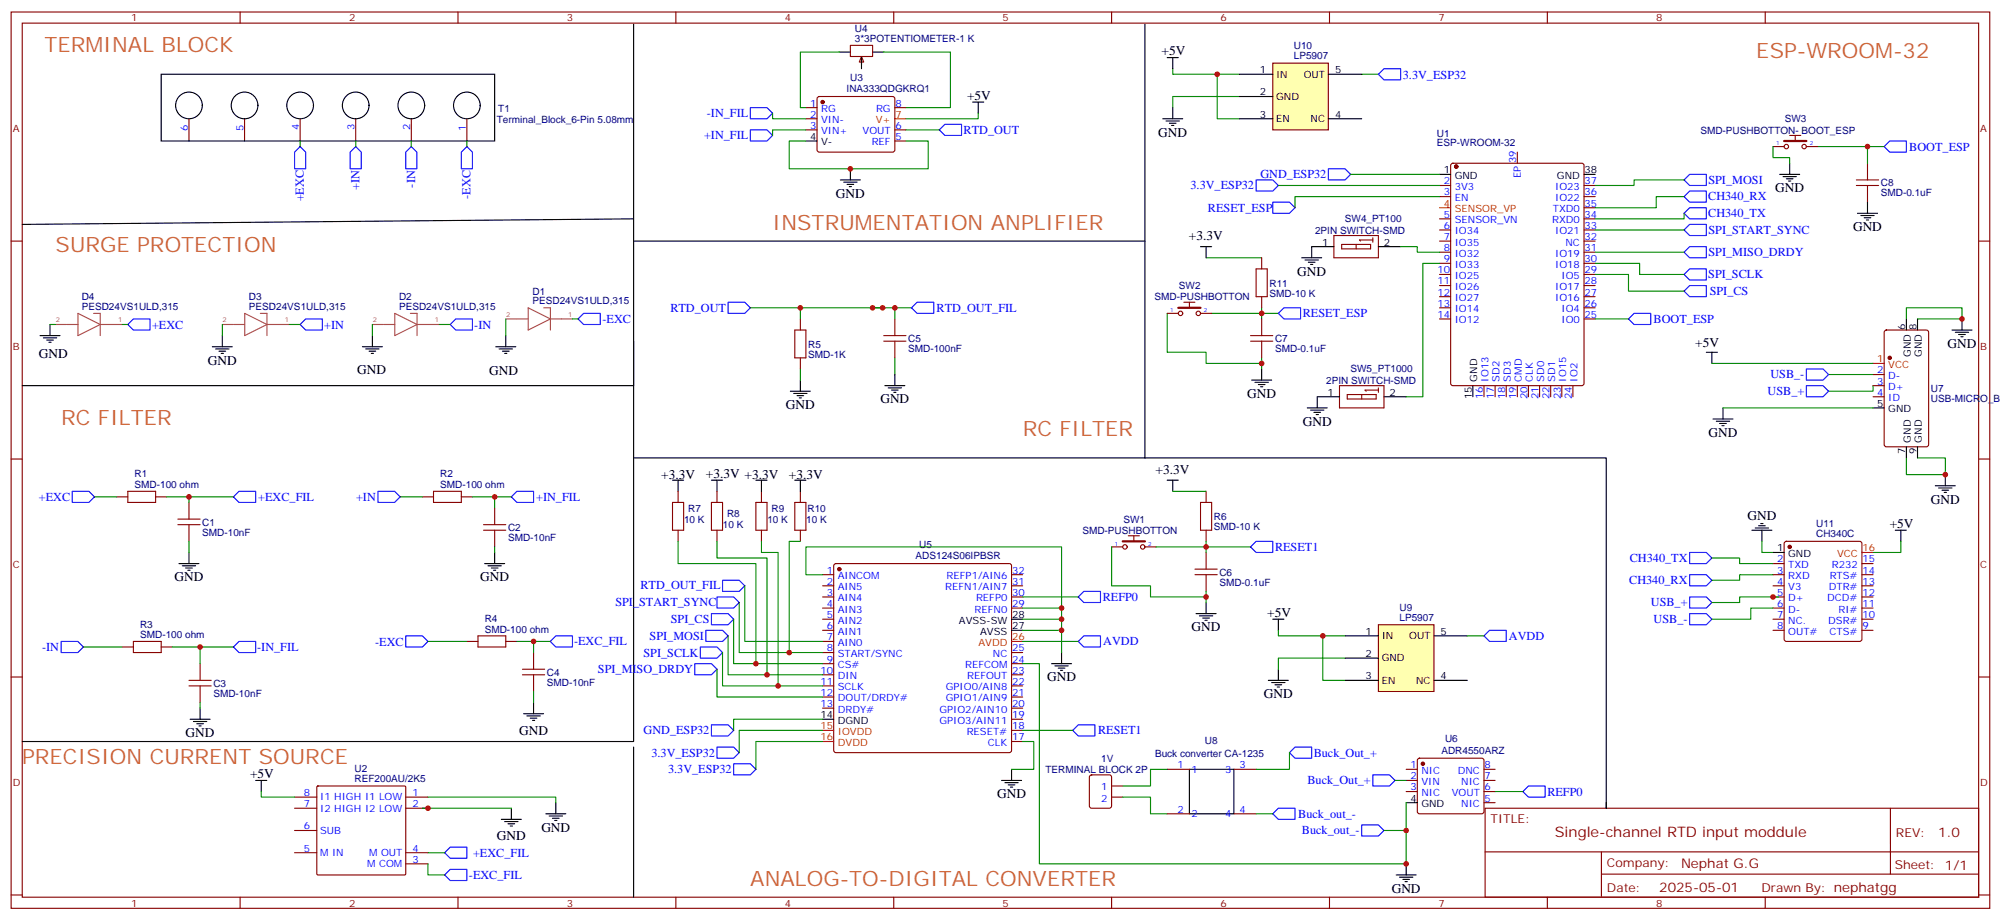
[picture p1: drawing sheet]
<svg xmlns="http://www.w3.org/2000/svg" width="639mm" height="292mm" viewBox="0 0 639 292" stroke-linecap="round" stroke-linejoin="round" font-family="sans-serif">
<g fill="none" stroke="#870000" stroke-width=".35">
<path d="M3.5 3.8h628v284.3h-628zM7.1 7.3h620.8v277.3h-620.8zM76.2 3.8v3.5M145.3 3.8v3.5M214.5 3.8v3.5M283.6 3.8v3.5M352.8 3.8v3.5M421.9 3.8v3.5M491.1 3.8v3.5M560.2 3.8v3.5M60 37.7v7M77.6 37.7v7"/>
<path d="M95.2 37.7v7M112.9 37.7v7M130.5 37.7v7M148.2 37.7v7M255.8 34.1h3.5M255.8 37.7h3.5M259.5 30.8l.5-.2h23.3l.5 .2 .2 .5-.1 16.5-.6 .5-23.6-.1-.4-.6v-16.3zM284 34.1h3.5M255.8 41.2h3.5M284 41.2h3.5M284 44.7h3.5M456.8 58.8h3.6"/>
<path d="M460.6 52l.5-.2h40.9l.7 .4v69.4l-.5 .7h-41.1l-.7-.4v-69.4zM481.5 48.3v3.5M502.7 58.8h3.5M3.5 76.5h3.6M456.8 76.5h3.6M456.8 62.4h3.6M456.8 69.4h3.6M456.8 73h3.6M502.7 76.5h3.5M502.7 62.4h3.5M502.7 69.4h3.5M502.7 73h3.5"/>
<path d="M502.7 65.9h3.5M627.9 76.5h3.6M456.8 80h3.6M456.8 83.5h3.6M456.8 87.1h3.6M456.8 90.6h3.6M456.8 94.1h3.6M456.8 97.6h3.6M502.7 80h3.5M502.7 83.5h3.5M502.7 87.1h3.5M502.7 90.6h3.5"/>
<path d="M502.7 94.1h3.5M502.7 97.6h3.5M456.8 101.2h3.6M502.7 101.2h3.5M471 122.3v3.6M474.5 122.3v3.6M478 122.3v3.6M481.5 122.3v3.6M485.1 122.3v3.6M488.6 122.3v3.6M492.1 122.3v3.6M495.7 122.3v3.6"/>
<path d="M499.2 122.3v3.6M3.5 145.6h3.6M37 157.6h3.6M40.6 155.9h8.8v3.5h-8.8zM49.4 157.6h3.5M60 159.4v5.3M134.1 157.6h3.5M137.6 155.9h8.8v3.5h-8.8zM146.4 157.6h3.5M627.9 145.6h3.6M56.4 166.4h7.1M56.4 164.7h7.1"/>
<path d="M60 166.4v5.3M153.5 166.4h7M153.5 168.2h7M157 161.1v5.3M157 168.2v5.3M3.5 214.8h3.6M38.8 205.2h3.5M42.3 203.5h8.9v3.5h-8.9zM51.2 205.2h3.5M60 215.8h7M60 217.6h7M63.5 210.5v5.3"/>
<path d="M63.5 217.6v5.3M148.2 203.5h3.5M151.7 201.7h8.8v3.5h-8.8zM160.5 203.5h3.5M165.8 214.1h7.1M165.8 212.3h7.1M169.3 207v5.3M169.3 214.1v5.3M627.9 214.8h3.6M93.5 252.9h7M93.5 256.4h7M100.6 249.5l.3-.2 27.7 .1 .2 .3-.1 27.7-.3 .2-27.7-.1-.2-.3z"/>
<path d="M128.8 252.9h7M128.8 256.4h7M471.3 256.4h156.6v28.2h-156.6zM599.9 256.4v20.9M93.5 270.5h7M93.5 263.5h7M128.8 274h7M128.8 270.5h7M471.3 270.2h156.5M508.2 277.3h119.6M508.2 270.2v14.2M3.5 283.9h3.6"/>
<path d="M76.2 284.6v3.5M145.3 284.6v3.5M214.5 284.6v3.5M283.6 284.6v3.5M352.8 284.6v3.5M421.9 284.6v3.5M491.1 284.6v3.5M560.2 284.6v3.5M627.9 283.9h3.6"/>
</g>
<g fill="#870000" stroke="#870000" stroke-width=".35">
<circle cx="462.1" cy="52.8" r=".53"/>
<circle cx="261.1" cy="32.4" r=".53"/>
</g>
<g fill="none" stroke="#000" stroke-width=".35">
<path d="M201.1 7.7v114.6h-194M363.4 7.7v137.6M51.2 23.6h105.8v21.1h-105.8zM308.7 32.4h3.5M310.4 32.4v3.5M255.8 44.7h3.5M266.7 57.1h6.3M267.8 57.8h4.2M268.8 58.5h2.1M269.5 59.2h.7M269.9 53.6v3.5M456.8 55.3h3.6"/>
<path d="M502.7 55.3h3.5M201.1 69.4l-194 1.8M12.7 106.5h6.3M13.8 107.2h4.2M14.8 107.9h2.1M15.5 108.6h.7M15.9 102.9v3.6M67.4 110h6.3M68.4 110.7h4.3M69.5 111.4h2.1M70.2 112.1h.7M70.6 106.5v3.5"/>
<path d="M115 110h6.4M116.1 110.7h4.2M117.1 111.4h2.1M117.8 112.1h.7M118.2 106.5v3.5M157.3 110h6.4M158.4 110.7h4.2M159.5 111.4h2.1M160.2 112.1h.7M160.5 106.5v3.5M201.1 108.2v127h-194M467.4 122.3v3.6"/>
<path d="M56.8 178.8h6.3M57.9 179.5h4.2M60 175.3v3.5M153.8 178.8h6.4M154.9 179.5h4.2M157 175.3v3.5M58.9 180.2h2.1M59.6 180.9h.7M155.9 180.2h2.1M156.6 180.9h.7M60.3 228.2h6.4M61.4 228.9h4.2"/>
<path d="M62.4 229.6h2.2M63.1 230.3h.8M63.5 224.6v3.6M166.2 226.4h6.3M167.2 227.1h4.2M168.3 227.8h2.1M169 228.5h.7M169.3 222.9v3.5M201.1 237v47.6M81.1 247.6h3.6M82.9 247.6v3.5M159.1 259.9h6.4"/>
<path d="M162.3 256.4v3.5M173.2 258.2h6.4M174.3 258.9h4.2M175.3 259.6h2.1M176.4 254.6v3.6M160.2 260.6h4.2M161.2 261.3h2.1M161.9 262h.7M176 260.3h.7"/>
<circle cx="60" cy="33.4" r="4.2"/>
<circle cx="77.6" cy="33.4" r="4.2"/>
<circle cx="95.2" cy="33.4" r="4.2"/>
<circle cx="112.9" cy="33.4" r="4.2"/>
<circle cx="130.5" cy="33.4" r="4.2"/>
<circle cx="148.2" cy="33.4" r="4.2"/>
</g>
<path d="M284 37.7h3.5M456.8 65.9h3.6" fill="none" stroke="#f00" stroke-width=".35"/>
<g fill="none" stroke="#a64a4a" stroke-width=".35">
<path d="M24.8 99.4l7 3.5-7 3.6zM29.7 99.4h2.1v7.1M77.7 99.4l7 3.5-7 3.6zM82.6 99.4h2.1v7.1M125.3 99.4l7 3.5-7 3.6zM130.2 99.4h2.1v7.1M167.6 97.6l7.1 3.6-7.1 3.5zM172.6 97.6h2.1v7.1M17.6 102.9h3.5M21.2 102.9h3.6M31.8 102.9h7M70.6 102.9h3.4"/>
<path d="M74.1 102.9h3.6M84.7 102.9h7M118.2 102.9h3.5M121.8 102.9h3.5M132.3 102.9h7M160.5 101.2h3.5M164.1 101.2h3.5M174.7 101.2h7"/>
</g>
<g fill="none" stroke="#00f" stroke-width=".35">
<path d="M238.1 34.1h5.3l1.8 1.8-1.8 1.8h-5.3zM95.2 46.5l1.8 1.8v5.3h-3.5v-5.3zM111.1 48.3l1.8-1.8 1.8 1.8v5.3h-3.6zM130.5 46.5l1.8 1.8v5.3h-3.5v-5.3zM148.2 46.5l1.7 1.8v5.3h-3.5v-5.3zM238.1 41.2h5.3l1.8 1.8-1.8 1.7h-5.3zM298.1 41.2l1.8-1.8h5.3v3.6h-5.3zM40.6 102.9l1.7-1.7h5.3v3.5h-5.3zM95.2 102.9l1.8-1.7h5.3v3.5h-5.3zM142.9 102.9l1.7-1.7h5.3v3.5h-5.3zM183.4 101.2l1.8-1.8h5.3v3.5h-5.3zM22.9 155.9h5.3l1.8 1.7-1.8 1.8h-5.3z"/>
<path d="M74.1 157.6l1.7-1.7h5.3v3.5h-5.3zM119.9 155.9h5.3l1.8 1.7-1.8 1.8h-5.3zM162.3 157.6l1.7-1.7h5.3v3.5h-5.3zM19.4 203.5h5.3l1.8 1.7-1.8 1.8h-5.3zM74.1 205.2l1.7-1.7h5.3v3.5h-5.3zM128.8 201.7h5.3l1.7 1.8-1.7 1.7h-5.3zM174.6 203.5l1.8-1.8h5.3v3.5h-5.3zM141.1 270.5l1.8-1.8h5.3v3.6h-5.3zM141.1 277.6l1.8-1.8h5.3v3.5h-5.3z"/>
</g>
<g fill="none" stroke="#008700" stroke-width=".35">
<path d="M245.2 35.9v1.8h10.6M310.4 35.9v1.8h-22.9M95.2 44.7v1.8M112.9 44.7v1.8M130.5 44.7v1.8M148.2 44.7v1.8M255.8 41.2h-10.6v1.8M255.8 44.7h-5.3v8.9h44.1v-8.9h-7.1M287.5 41.2h10.6M15.9 102.9h1.7M38.8 102.9h1.8M70.6 102.9v3.6"/>
<path d="M91.7 102.9h3.5M118.2 102.9v3.6M139.3 102.9h3.6M160.5 101.2v5.3M181.7 101.2h1.7M30 157.6h7M52.9 157.6h21.2M60 157.6v1.8M127 157.6h7.1M149.9 157.6h12.4M157 157.6v3.5M60 171.7v3.6"/>
<path d="M157 173.5v1.8M26.5 205.2h12.3M54.7 205.2h19.4M63.5 205.2v5.3M135.8 203.5h12.4M164 203.5h10.6M169.3 203.5v3.5M169.3 219.4v3.5M63.5 222.9v1.7M82.9 251.1v1.8h10.6M134.1 256.4h28.2M135.8 252.9h40.6v1.7"/>
<path d="M135.8 274v3.6h5.3M135.8 270.5h5.3"/>
</g>
<path d="M273.4 17.9l.7 1.8h-1.4z" fill="#f0f0f0" stroke="#870000" stroke-width=".35"/>
<g fill="none" stroke="#870000" stroke-width=".35">
<path d="M269.9 14.4h7v3.5h-7zM273.4 18.6v1.8M252.2 104.7h3.6v8.8h-3.6zM254 101.2v3.5M254 113.5v3.6M280.5 106.5h7M280.5 108.2h7M284 101.2v5.3M284 108.2v5.3M594.4 118.8h3.6M598.2 104.9l.5-.2h12.7l.6 .4 .1 35.9-.5 .7h-12.9l-.7-.4v-35.9zM594.4 122.3h3.6"/>
<path d="M594.4 125.9h3.6M264.8 179l.5-.2h55l.5 .2 .2 .5v58.6l-.2 .5-.5 .2h-55l-.5-.3-.2-.4v-58.6zM261.1 182.3h3.5M261.1 185.8h3.5M261.1 189.4h3.5M261.1 192.9h3.5M261.1 196.4h3.5M261.1 200h3.5M321 182.3h3.6M321 185.8h3.6M321 189.4h3.6M321 192.9h3.6"/>
<path d="M261.1 203.5h3.5M261.1 207h3.5M261.1 210.5h3.5M261.1 214.1h3.5M261.1 217.6h3.5M321 207h3.6M321 210.5h3.6M321 214.1h3.6M321 217.6h3.6M261.1 221.1h3.5M261.1 224.6h3.5M321 221.1h3.6"/>
<path d="M321 224.6h3.6M321 235.2h3.6M321 231.7h3.6M321 228.2h3.6M346 246l.4-.2h5.7l.6 .4 .1 9.5-.5 .6-5.9 .1-.6-.5-.1-9.4zM352.8 249.3h3.5M352.8 252.9h3.5M370.4 244.1h7.1M370.4 258.2h7.1M391.6 244.1h7M391.6 258.2h7M446.3 244.1h3.5"/>
<path d="M446.3 247.6h3.5M446.3 251.1h3.5M450 240.7l.5-.2h19.8l.5 .2 .2 .5v16.3l-.3 .5-.4 .2h-19.8l-.5-.3-.2-.4v-16.3zM471 244.1h3.5M471 247.6h3.5M471 251.1h3.5M471 254.6h3.5"/>
</g>
<g fill="none" stroke="#000" stroke-width=".35">
<path d="M266.3 16.5h3.6M273.4 18.3v3.5M276.9 16.5h3.6M201.1 76.5h162.3M284 118.8v3.5M541.5 111.8h3.5M543.3 111.8v3.5M605 101.2v3.5M608.5 101.2v3.5M250.8 124.1h6.4M251.9 124.8h4.2M252.9 125.5h2.2"/>
<path d="M253.6 126.2h.8M254 120.6v3.5M280.8 122.3h6.4M281.9 123h4.2M282.9 123.8h2.1M283.6 124.5h.7M543.6 132.9h6.4M544.7 133.6h4.2M545.7 134.3h2.2M546.5 135h.7M546.8 129.4v3.5M594.4 129.4h3.6"/>
<path d="M201.1 145.3h162.3M605 141.7v3.6M608.5 141.7v3.6M321 200h3.6M321 196.4h3.6M333.7 210.5h6.4M334.8 211.2h4.2M335.8 211.9h2.2M336.5 212.7h.8M336.9 207v3.5M261.1 228.2h3.5M377.5 244.1h14.1v14.1h-14.1z"/>
<path d="M446.3 254.6h3.5M443.1 277.6h6.3M444.1 278.3h4.3M445.2 279h2.1M445.9 279.7h.7M446.3 274v3.6"/>
</g>
<g fill="none" stroke="#008700" stroke-width=".35">
<path d="M266.3 16.5h-12.3v17.6h1.8M280.5 16.5h21.1v17.6h-14.1M238.1 97.6h51.2M254 97.6v3.6M284 97.6v3.6M254 117.1v3.5M284 113.5v5.3M543.3 115.3h51.1M580.3 118.8h14.1M546.8 129.4h47.6M594.4 122.3v1.8h-14.1M232.8 196.4v14.1h28.3"/>
<path d="M234.6 191.1v15.9h26.5M236.4 185.8v17.7h24.7M261.1 182.3h-5.3v-8.8h81.1v26.5h-12.3M324.6 192.9h12.3M324.6 189.4h17.6M336.9 200v7M227.5 212.3v8.8h33.6M229.3 207v10.6h31.8M231.1 201.7v12.4h30M324.6 210.5h5.2v63.5h116.5v-10.5M261.1 231.7h-26.5v7.1M261.1 235.2h-21.2v8.9"/>
<path d="M261.1 228.2h-28.3v3.5M409.2 238.8v5.3h-10.6M356.3 252.9h8.8v5.3h5.3M370.4 244.1h-5.3v5.2h-8.8M398.6 258.2h5.3M442.7 247.6h3.6M446.3 254.6v8.9h-7.1M474.5 251.1h8.8"/>
</g>
<g fill="none" stroke="#00f" stroke-width=".35">
<path d="M231.1 95.9h5.3l1.7 1.7-1.7 1.8h-5.3zM289.3 97.6l1.7-1.7h5.3v3.5h-5.3zM573.3 117.1h5.3l1.7 1.7-1.7 1.8h-5.3zM573.3 122.3h5.3l1.7 1.8-1.7 1.8h-5.3zM224 200h5.3l1.8 1.7-1.8 1.8h-5.3zM225.8 194.7h5.3l1.7 1.7-1.7 1.8h-5.3zM227.5 189.4h5.3l1.8 1.7-1.8 1.8h-5.3zM229.3 184.1h5.3l1.8 1.7-1.8 1.8h-5.3zM342.2 189.4l1.8-1.8h5.2v3.5h-5.2zM220.5 210.5h5.3l1.7 1.8-1.7 1.8h-5.3zM222.2 205.2h5.3l1.8 1.8-1.8 1.8h-5.3zM342.2 203.5l1.8-1.8h5.2v3.5h-5.2z"/>
<path d="M225.8 229.9h5.3l1.7 1.8-1.7 1.8h-5.3zM227.5 237h5.3l1.8 1.8-1.8 1.7h-5.3zM409.2 238.8l1.8-1.8h5.3v3.5h-5.3zM232.8 242.3h5.3l1.8 1.8-1.8 1.7h-5.3zM403.9 258.2l1.8-1.8h5.3v3.5h-5.3zM435.7 245.8h5.3l1.7 1.8-1.7 1.7h-5.3zM483.3 251.1l1.8-1.8h5.3v3.6h-5.3zM432.2 261.7h5.2l1.8 1.8-1.8 1.7h-5.2z"/>
</g>
<g fill="#870000" stroke="#870000" stroke-width=".35">
<circle cx="266.3" cy="180.6" r=".53"/>
<circle cx="451.6" cy="242.3" r=".53"/>
<circle cx="599.7" cy="113.5" r=".53"/>
</g>
<path d="M594.4 115.3h3.6M321 203.5h3.6M261.1 231.7h3.5M261.1 235.2h3.5" fill="none" stroke="#f00" stroke-width=".35"/>
<path d="M437.4 198.2h17.7v21.2h-17.7z" fill="#ffffb0" stroke="#800000" stroke-width=".35"/>
<g fill="none" stroke="#000" stroke-width=".35">
<path d="M370.4 18.3h3.5M372.2 18.3v3.5M369 37.7h6.4M370.1 38.4h4.2M371.1 39.1h2.1M371.8 39.8h.7M372.2 34.1v3.6M381 78.2h3.5M382.8 78.2v3.6M400.4 117.1v3.5M619.5 104.7h6.3M620.5 105.4h4.3"/>
<path d="M621.6 106.1h2.1M622.3 106.8h.7M622.7 101.2v3.5M397.2 120.6h6.4M398.3 121.3h4.2M399.3 122h2.2M400 122.7h.8M213.4 152.3h3.6M215.2 152.3v3.6M225.8 152.3h3.5M227.5 152.3v3.6M239.9 152.3h3.5"/>
<path d="M241.7 152.3v3.6M252.2 152.3h3.6M254 152.3v3.6M363.4 145.3h146.4v111.1v-1.8M370.4 152.3h3.5M372.2 152.3v3.6M614.2 154.1h6.3M615.2 154.8h4.3M616.3 155.5h2.1M617 156.2h.7M617.4 150.6v3.5M379.6 194.7h6.3"/>
<path d="M380.6 195.4h4.3M381.7 196.1h2.1M382.4 196.8h.7M382.8 191.1v3.6M403.9 196.4h3.6M405.7 196.4v3.6M402.5 215.8h6.4M403.6 216.5h4.2M404.6 217.2h2.2M405.3 217.9h.7M405.7 212.3v3.5M426.9 201.7h10.5"/>
<path d="M426.9 208.8h10.5M426.9 215.8h10.5M455.1 201.7h10.6M455.1 215.8h10.6M317.9 247.6h6.3M318.9 248.3h4.2M320 249h2.1M320.7 249.7h.7M321 244.1v3.5"/>
</g>
<g fill="none" stroke="#008700" stroke-width=".35">
<path d="M372.2 21.8v1.8h21.1M386.3 23.6v14.1h7M393.3 30.6h-21.1v3.5M432.2 23.6h5.2M405.7 58.8h51.1M428.6 55.3h28.2M534.5 57.1h-15.9v1.7h-12.4M456.8 62.4h-45.8v3.5M506.2 73h28.3M370.4 99.4v12.4h12.4v3.5h17.6M382.8 81.8h17.6M384.5 99.4h21.2"/>
<path d="M400.4 97.6v3.6M506.2 87.1h10.6v5.3h17.7M506.2 83.5h14.1v3.6h14.2M506.2 80h28.3M400.4 113.5v3.6M605 101.2v-3.6h17.7v3.6h-14.2M372.2 155.9h10.6M605 145.3v5.3h12.4v-5.3h-8.9M215.2 171.7v7.1h24.7v31.7M227.5 171.7v5.3h15.9v37.1M241.7 171.7v3.6h5.2v42.3M254 171.7h-3.5v35.3"/>
<path d="M352.8 173.5v12.3h12.3v3.6h17.7M366.9 173.5h30M382.8 171.7v3.6M324.6 196.4h12.3M382.8 187.6v3.5M405.7 200v1.7h21.2M324.6 203.5h17.6M419.8 201.7v14.1h7.1M426.9 208.8h-21.2v3.5M465.7 201.7h5.3M324.6 235.2h3.5v8.9h-7.1M324.6 231.7h15.8"/>
</g>
<g fill="none" stroke="#00f" stroke-width=".35">
<path d="M437.4 23.6l1.8-1.8h5.3v3.5h-5.3zM398.6 57.1h5.3l1.8 1.7-1.8 1.8h-5.3zM421.6 53.6h5.3l1.7 1.7-1.7 1.8h-5.3zM534.5 57.1l1.7-1.8h5.3v3.5h-5.3zM403.9 64.1h5.3l1.8 1.8-1.8 1.8h-5.3zM534.5 73l1.7-1.8h5.3v3.5h-5.3zM405.7 99.4l1.8-1.8h5.2v3.6h-5.2zM534.5 92.4l1.7-1.8h5.3v3.5h-5.3zM534.5 87.1l1.7-1.8h5.3v3.5h-5.3zM534.5 80l1.7-1.8h5.3v3.6h-5.3zM396.9 173.5l1.7-1.8h5.3v3.6h-5.3zM471 201.7l1.7-1.7h5.3v3.5h-5.3z"/>
<path d="M340.4 231.7l1.8-1.8h5.3v3.6h-5.3z"/>
</g>
<g fill="none" stroke="#870000" stroke-width=".35">
<path d="M370.4 99.4h3.5M375.7 95.9h3.5M377.5 95.9v1.7M381 99.4h3.5M398.6 85.3h3.6v8.8h-3.6zM400.4 81.8v3.5M400.4 94.1v3.5M396.9 108.2h7M396.9 106.5h7M400.4 101.2v5.3M400.4 108.2v5.3M213.4 159.4h3.6v8.8h-3.6z"/>
<path d="M215.2 155.9v3.5M225.8 159.4h3.5v8.8h-3.5zM227.5 155.9v3.5M239.9 159.4h3.5v8.8h-3.5zM241.7 155.9v3.5M252.2 159.4h3.6v8.8h-3.6zM254 155.9v3.5M381 159.4h3.5v8.8h-3.5zM382.8 155.9v3.5M215.2 168.2v3.5M227.5 168.2v3.5M241.7 168.2v3.5"/>
<path d="M254 168.2v3.5M352.8 173.5h3.5M358.1 170h3.5M359.8 170v1.7M363.4 173.5h3.5M382.8 168.2v3.5M382.8 175.3v5.3M379.2 182.3h7.1M379.2 180.6h7.1M382.8 182.3v5.3"/>
<circle cx="374.7" cy="99.4" r=".71"/>
<circle cx="380.3" cy="99.4" r=".71"/>
<circle cx="357" cy="173.5" r=".71"/>
<circle cx="362.7" cy="173.5" r=".71"/>
</g>
<path d="M373.9 97.6h7.1M356.3 171.7h7.1" fill="none" stroke="#870000" stroke-width=".71"/>
<path d="M403.9 20h17.7v21.2h-17.7z" fill="#ffffb0" stroke="#800000" stroke-width=".35"/>
<g fill="none" stroke="#000" stroke-width=".35">
<path d="M393.3 23.6h10.6M393.3 30.6h10.6M393.3 37.7h10.6M421.6 23.6h10.6M421.6 37.7h10.6M564.8 55.3h6.3M565.9 56h4.2M566.9 56.7h2.1M567.6 57.4h.7M568 51.8v3.5M423.3 78.2h-7v3.6M437.4 78.2h7.1"/>
<path d="M589.5 67.7h6.3M590.5 68.4h4.3M591.6 69.1h2.1M592.3 69.8h.7M592.7 64.1v3.6M413.1 81.8h6.4M414.2 82.5h4.2M415.2 83.2h2.1M415.9 83.9h.7M414.9 129.4h6.3M415.9 130.1h4.3M417 130.8h2.1"/>
<path d="M417.7 131.5h.7M425.1 125.9h-7.1v3.5M439.2 125.9h7.1M556 168.2h6.3M557 167.5h4.3M558.1 166.8h2.1M558.8 166.1h.7M559.2 168.2v3.5M562.7 175.3h3.5M601.5 168.2h3.5M603.2 168.2v3.5"/>
</g>
<g fill="none" stroke="#870000" stroke-width=".35">
<path d="M562.7 46.5h3.5M568 43h3.5M569.7 43v1.7M573.3 46.5h3.5M589.1 58.8h7.1M589.1 57.1h7.1M592.7 51.8v5.3M592.7 58.8v5.3M423.3 74.7h14.1v7.1h-14.1zM425.8 77.5h9.2v1.5h-9.2zM430.4 77.5v1.5M435.7 75.4v1.4"/>
<path d="M435.7 76.1h-4.3l.4 .4M425.1 122.3h14.1v7.1h-14.1zM427.6 125.2h9.1v1.4h-9.1zM432.2 125.2v1.4M437.4 123v1.5M437.4 123.8h-4.2l.4 .3M562.7 178.8h3.5M566.4 171.9l.5-.2h23.3l.5 .2 .2 .5v30.4l-.2 .5-.5 .2h-23.3l-.5-.3-.2-.4v-30.4zM590.9 178.8h3.5M562.7 182.3h3.5M562.7 185.8h3.5M562.7 189.4h3.5"/>
<path d="M562.7 192.9h3.5M562.7 196.4h3.5M562.7 200h3.5M590.9 182.3h3.5M590.9 185.8h3.5M590.9 189.4h3.5M590.9 192.9h3.5M590.9 196.4h3.5M590.9 200h3.5"/>
<circle cx="566.9" cy="46.5" r=".71"/>
<circle cx="572.6" cy="46.5" r=".71"/>
</g>
<circle cx="568" cy="173.5" r=".53" fill="#870000" stroke="#870000" stroke-width=".35"/>
<path d="M590.9 175.3h3.5" fill="none" stroke="#f00" stroke-width=".35"/>
<g fill="none" stroke="#008700" stroke-width=".35">
<path d="M562.7 46.5v3.5h5.3v1.8M576.8 46.5h21.2M592.7 46.5v5.3M444.5 78.2h5.3v1.8h7M534.5 67.7v1.7h-28.3M534.5 62.4h-8.9v3.5h-19.4M456.8 83.5h-5.2v42.4h-5.3M506.2 101.2h10.6M543.3 177h8.8v1.8h10.6M559.2 171.7v3.6h3.5M603.2 171.7v3.6h-8.8M562.7 182.3h-10.6v1.8h-8.8"/>
<path d="M562.7 192.9h-7.1v3.5h-12.3M564.4 189.4h-12.3v1.7h-8.8"/>
</g>
<path d="M598 46.5l1.7-1.8h5.3v3.6h-5.3zM534.5 67.7l1.7-1.8h5.3v3.5h-5.3zM534.5 62.4l1.7-1.8h5.3v3.5h-5.3zM516.8 101.2l1.8-1.8h5.3v3.5h-5.3zM536.2 175.3h5.3l1.8 1.7-1.8 1.8h-5.3zM536.2 182.3h5.3l1.8 1.8-1.8 1.7h-5.3zM536.2 189.4h5.3l1.8 1.7-1.8 1.8h-5.3zM536.2 194.7h5.3l1.8 1.7-1.8 1.8h-5.3z" fill="none" stroke="#00f" stroke-width=".35"/>
<path d="M566.2 44.7h7.1" fill="none" stroke="#870000" stroke-width=".71"/>
<g fill="#c00">
<circle cx="60" cy="157.6" r=".88"/>
<circle cx="157" cy="157.6" r=".88"/>
<circle cx="169.3" cy="203.5" r=".88"/>
<circle cx="63.5" cy="205.2" r=".88"/>
<circle cx="135.8" cy="256.4" r=".88"/>
<circle cx="269.9" cy="53.6" r=".88"/>
<circle cx="284" cy="97.6" r=".88"/>
<circle cx="280.1" cy="97.6" r=".88"/>
<circle cx="276.9" cy="97.6" r=".88"/>
<circle cx="254" cy="97.6" r=".88"/>
<circle cx="336.9" cy="200" r=".88"/>
<circle cx="336.9" cy="192.9" r=".88"/>
<circle cx="446.3" cy="263.5" r=".88"/>
<circle cx="446.3" cy="274" r=".88"/>
<circle cx="336.9" cy="196.4" r=".88"/>
<circle cx="419.8" cy="201.7" r=".88"/>
<circle cx="382.8" cy="173.5" r=".88"/>
<circle cx="382.8" cy="189.4" r=".88"/>
<circle cx="239.9" cy="210.5" r=".88"/>
<circle cx="243.4" cy="214.1" r=".88"/>
<circle cx="246.9" cy="217.6" r=".88"/>
<circle cx="250.5" cy="207" r=".88"/>
<circle cx="400.4" cy="115.3" r=".88"/>
<circle cx="400.4" cy="99.4" r=".88"/>
<circle cx="617.4" cy="150.6" r=".88"/>
<circle cx="622.7" cy="101.2" r=".88"/>
<circle cx="386.3" cy="23.6" r=".88"/>
<circle cx="562.7" cy="189.4" r=".88"/>
<circle cx="592.7" cy="46.5" r=".88"/>
</g>
<g font-size="6.7" fill="#c63">
<text x="14.1" y="16.5">TERMINAL BLOCK</text>
<text x="557.4" y="18.3">ESP-WROOM-32</text>
<text x="245.2" y="73">INSTRUMENTATION ANPLIFIER</text>
<text x="17.6" y="80">SURGE PROTECTION</text>
<text x="19.4" y="134.7">RC FILTER</text>
<text x="324.6" y="138.2">RC FILTER</text>
<text x="7.1" y="242.3">PRECISION CURRENT SOURCE</text>
<text x="238.1" y="281.1">ANALOG-TO-DIGITAL CONVERTER</text>
</g>
<text font-size="4.6" fill="#800" x="493.4" y="265.4">Single-channel RTD input moddule</text>
<g font-size="4.2">
<text x="368.7" y="17.6">+5V</text>
<text x="306.9" y="31.7">+5V</text>
<text x="367.6" y="43.3">GND</text>
<text x="265.3" y="62.7">GND</text>
<text x="563.4" y="61">GND</text>
<text x="377.3" y="76.1">+3.3V</text>
<text x="588.1" y="73.3">GND</text>
<text x="411.7" y="87.4">GND</text>
<text x="12.3" y="113.5">GND</text>
<text x="538" y="110">+5V</text>
<text x="618.1" y="110.3">GND</text>
<text x="66" y="115.6">GND</text>
<text x="113.4" y="118.6">GND</text>
<text x="155.2" y="118.8">GND</text>
<text x="249.4" y="129.8">GND</text>
<text x="279.4" y="128">GND</text>
<text x="395.8" y="126.2">GND</text>
<text x="413.5" y="135">GND</text>
<text x="542.2" y="138.6">GND</text>
<text x="209.8" y="152">+3.3V</text>
<text x="224" y="151.6">+3.3V +3.3V</text>
<text x="250.4" y="152">+3.3V</text>
<text x="366.7" y="150.2">+3.3V</text>
<text x="612.8" y="159.7">GND</text>
<text x="554.6" y="165">GND</text>
<text x="599.7" y="167.5">+5V</text>
<text x="55.4" y="184.4">GND</text>
<text x="152.4" y="184.4">GND</text>
<text x="402.2" y="195.7">+5V</text>
<text x="378.2" y="200.3">GND</text>
<text x="332.3" y="216.2">GND</text>
<text x="401.1" y="221.5">GND</text>
<text x="58.9" y="233.8">GND</text>
<text x="164.7" y="233.1">GND</text>
<text x="79.4" y="246.9">+5V</text>
<text x="316.4" y="253.2">GND</text>
<text x="171.8" y="263.8">GND</text>
<text x="157.7" y="266.6">GND</text>
<text x="441.7" y="283.2">GND</text>
</g>
<g font-size="4.2" fill="#800">
<text x="615.1" y="265.7">1.0</text>
<text x="533.5" y="275.2">Nephat G.G</text>
<text x="526.6" y="283">2025-05-01</text>
</g>
<g font-size="3.9" fill="#00f">
<text x="445.2" y="25">3.3V_ESP32</text>
<text x="224.3" y="37.2">-IN_FIL</text>
<text x="223.4" y="44.2">+IN_FIL</text>
<text x="305.8" y="42.5">RTD_OUT</text>
<text x="605.9" y="47.9">BOOT_ESP</text>
<text x="131.7" y="59.5" transform="rotate(-90 131.7 59.5)">-IN</text>
<text x="400" y="56.6">GND_ESP32</text>
<text x="542.2" y="58.3">SPI_MOSI</text>
<text x="96.4" y="63.9" transform="rotate(-90 96.4 63.9)">+EXC</text>
<text x="114.1" y="60.3" transform="rotate(-90 114.1 60.3)">+IN</text>
<text x="149.4" y="63" transform="rotate(-90 149.4 63)">-EXC</text>
<text x="377.8" y="60.1">3.3V_ESP32</text>
<text x="542.1" y="63.6">CH340_RX</text>
<text x="383.4" y="67.1">RESET_ESP</text>
<text x="542.1" y="69">CH340_TX</text>
<text x="542.2" y="74.2">SPI_START_SYNC</text>
<text x="542.2" y="81.3">SPI_MISO_DRDY</text>
<text x="542.1" y="88.3">SPI_SCLK</text>
<text x="542.6" y="93.6">SPI_CS</text>
<text x="212.7" y="98.8">RTD_OUT</text>
<text x="297.2" y="99">RTD_OUT_FIL</text>
<text x="413.5" y="100.7">RESET_ESP</text>
<text x="48.3" y="104.4">+EXC</text>
<text x="102.9" y="104.3">+IN</text>
<text x="150.5" y="104.3">-IN</text>
<text x="191.2" y="102.5">-EXC</text>
<text x="524.8" y="102.6">BOOT_ESP</text>
<text x="561" y="125.3">USB_+</text>
<text x="561.8" y="120">USB_-</text>
<text x="12.3" y="158.9">+EXC</text>
<text x="82" y="158.8">+EXC_FIL</text>
<text x="113" y="158.8">+IN</text>
<text x="170.1" y="158.8">+IN_FIL</text>
<text x="404.6" y="174.8">RESET1</text>
<text x="517.2" y="178.2">CH340_TX</text>
<text x="517" y="185.3">CH340_RX</text>
<text x="203.3" y="187">RTD_OUT_FIL</text>
<text x="350" y="190.6">REFP0</text>
<text x="195.3" y="192.4">SPI_START_SYNC</text>
<text x="212.9" y="197.7">SPI_CS</text>
<text x="523.9" y="192.3">USB_+</text>
<text x="524.8" y="197.6">USB_-</text>
<text x="206.2" y="203">SPI_MOSI</text>
<text x="478.9" y="203">AVDD</text>
<text x="13.3" y="206.6">-IN</text>
<text x="81.6" y="206.4">-IN_FIL</text>
<text x="119.1" y="204.8">-EXC</text>
<text x="182.2" y="204.7">-EXC_FIL</text>
<text x="204.2" y="208.3">SPI_SCLK</text>
<text x="350.1" y="204.7">AVDD</text>
<text x="189.7" y="213.6">SPI_MISO_DRDY</text>
<text x="204.2" y="233">GND_ESP32</text>
<text x="348.5" y="232.9">RESET1</text>
<text x="206.7" y="240">3.3V_ESP32</text>
<text x="212" y="245.3">3.3V_ESP32</text>
<text x="416.9" y="240.1">Buck_Out_+</text>
<text x="415" y="248.8">Buck_Out_+</text>
<text x="491.1" y="252.4">REFP0</text>
<text x="412" y="259.5">Buck_out_-</text>
<text x="413.2" y="264.7">Buck_out_-</text>
<text x="150.1" y="271.8">+EXC_FIL</text>
<text x="148.8" y="279">-EXC_FIL</text>
</g>
<g font-size="3.9" fill="#800">
<text x="473.1" y="261">TITLE:</text>
<text x="601.7" y="265.7">REV:</text>
<text x="510" y="275.2">Company:</text>
<text x="601.4" y="275.8">Sheet: 1/1</text>
<text x="510" y="282.9">Date:</text>
<text x="559" y="282.9">Drawn By: nephatgg</text>
</g>
<g font-size="3.2" fill="#800">
<text x="41.6" y="6.8">1</text>
<text x="110.8" y="6.8">2</text>
<text x="179.9" y="6.8">3</text>
<text x="249.1" y="6.8">4</text>
<text x="318.2" y="6.8">5</text>
<text x="387.3" y="6.8">6</text>
<text x="456.5" y="6.8">7</text>
<text x="525.6" y="6.8">8</text>
<text x="4.1" y="41.9">A</text>
<text x="628.5" y="41.9">A</text>
<text x="4.1" y="111.1">B</text>
<text x="628.5" y="111.1">B</text>
<text x="4.1" y="180.2">C</text>
<text x="628.5" y="180.2">C</text>
<text x="4.1" y="249.3">D</text>
<text x="628.5" y="249.3">D</text>
<text x="41.6" y="287.6">1</text>
<text x="110.8" y="287.6">2</text>
<text x="179.9" y="287.6">3</text>
<text x="249.1" y="287.6">4</text>
<text x="318.2" y="287.6">5</text>
<text x="387.3" y="287.6">6</text>
<text x="456.5" y="287.6">7</text>
<text x="525.6" y="287.6">8</text>
</g>
<g font-size="3.2" fill="#000080">
<text x="271.3" y="10.2">U4</text>
<text x="271.3" y="13.3">3*3POTENTIOMETER-1 K</text>
<text x="410.6" y="15.7">U10</text>
<text x="410.6" y="18.9">LP5907</text>
<text x="268.7" y="29.2">INA333QDGKRQ1</text>
<text x="269.9" y="25.6">U3</text>
<text x="158.1" y="35.6">T1</text>
<text x="157.7" y="38.9">Terminal_Block_6-Pin 5.08mm</text>
<text x="566.4" y="38.8">SW3</text>
<text x="456" y="46.4">ESP-WROOM-32</text>
<text x="456" y="43.3">U1</text>
<text x="539.6" y="42.4">SMD-PUSHBOTTON- BOOT_ESP</text>
<text x="596.9" y="59.1">C8</text>
<text x="596.9" y="62.3">SMD-0.1uF</text>
<text x="426.8" y="70.3">SW4_PT100</text>
<text x="417.3" y="74.1">2PIN SWITCH-SMD</text>
<text x="25.9" y="95.3">D4</text>
<text x="79" y="95.3">D3</text>
<text x="126.6" y="95.3">D2</text>
<text x="169" y="93.5">D1</text>
<text x="366.4" y="95.3">SMD-PUSHBOTTON</text>
<text x="374.2" y="91.7">SW2</text>
<text x="402.9" y="94.1">SMD-10 K</text>
<text x="402.9" y="91">R11</text>
<text x="25.9" y="98.4">PESD24VS1ULD,315</text>
<text x="79" y="98.4">PESD24VS1ULD,315</text>
<text x="126.6" y="98.4">PESD24VS1ULD,315</text>
<text x="169" y="96.6">PESD24VS1ULD,315</text>
<text x="256.5" y="113.4">SMD-1K</text>
<text x="256.5" y="110.2">R5</text>
<text x="288.2" y="111.7">SMD-100nF</text>
<text x="288.2" y="108.5">C5</text>
<text x="404.6" y="111.7">SMD-0.1uF</text>
<text x="404.6" y="108.5">C7</text>
<text x="428.6" y="118">SW5_PT1000</text>
<text x="420.9" y="121.8">2PIN SWITCH-SMD</text>
<text x="612.8" y="124.5">U7</text>
<text x="612.8" y="127.6">USB-MICRO_B</text>
<text x="42.7" y="154.8">SMD-100 ohm</text>
<text x="42.7" y="151.5">R1</text>
<text x="139.7" y="154.8">SMD-100 ohm</text>
<text x="139.7" y="151.5">R2</text>
<text x="64.2" y="166.7">C1</text>
<text x="217.1" y="165.8">10 K</text>
<text x="218.4" y="162.3">R7</text>
<text x="229.4" y="167.6">10 K</text>
<text x="230.7" y="164">R8</text>
<text x="243.5" y="165.8">10 K</text>
<text x="244.8" y="162.3">R9</text>
<text x="255.9" y="165.8">10 K</text>
<text x="256.3" y="162.3">R10</text>
<text x="356.5" y="165.8">SW1</text>
<text x="385.2" y="165.1">R6</text>
<text x="576.4" y="167">U11</text>
<text x="64.2" y="169.9">SMD-10nF</text>
<text x="161.2" y="171.6">SMD-10nF</text>
<text x="161.2" y="168.5">C2</text>
<text x="291.7" y="173.7">U5</text>
<text x="343.5" y="169.4">SMD-PUSHBOTTON</text>
<text x="385.2" y="168.1">SMD-10 K</text>
<text x="576.4" y="170.4">CH340C</text>
<text x="290.6" y="177.4">ADS124S06IPBSR</text>
<text x="387" y="185.8">SMD-0.1uF</text>
<text x="387" y="182.6">C6</text>
<text x="153.8" y="197.3">R4</text>
<text x="444.1" y="197">LP5907</text>
<text x="444.1" y="193.8">U9</text>
<text x="44.5" y="202.4">SMD-100 ohm</text>
<text x="44.5" y="199.1">R3</text>
<text x="153.8" y="200.7">SMD-100 ohm</text>
<text x="173.6" y="214.4">C4</text>
<text x="67.7" y="221">SMD-10nF</text>
<text x="67.7" y="217.9">C3</text>
<text x="173.6" y="217.5">SMD-10nF</text>
<text x="382.4" y="236.2">U8</text>
<text x="457.4" y="239.1">ADR4550ARZ</text>
<text x="458.6" y="235.5">U6</text>
<text x="112.5" y="245">U2</text>
<text x="331.8" y="245.2">TERMINAL BLOCK 2P</text>
<text x="349.5" y="241.6">1V</text>
<text x="366.6" y="240">Buck converter CA-1235</text>
<text x="112.5" y="248.2">REF200AU/2K5</text>
</g>
<g font-size="3.2">
<text x="399.8" y="23.2">1</text>
<text x="423.7" y="23.2">5</text>
<text x="405" y="24.6">IN</text>
<text x="413.7" y="24.6">OUT</text>
<text x="399.8" y="30.3">2</text>
<text x="405" y="31.7">GND</text>
<text x="399.8" y="37.3">3</text>
<text x="405" y="38.7">EN</text>
<text x="415.9" y="38.7">NC</text>
<text x="423.7" y="37.3">4</text>
<text x="257.1" y="44.4">4</text>
<text x="260.6" y="46.1">V-</text>
<text x="458.2" y="55">1</text>
<text x="461.7" y="56.7">GND</text>
<text x="494.1" y="56.7">GND</text>
<text x="502.9" y="55">38</text>
<text x="419.6" y="77.9">1</text>
<text x="439.2" y="77.9">2</text>
<text x="604.7" y="104.5" transform="rotate(-90 604.7 104.5)">6</text>
<text x="608.2" y="104.5" transform="rotate(-90 608.2 104.5)">8</text>
<text x="606.4" y="113.3" transform="rotate(-90 606.4 113.3)">GND</text>
<text x="610" y="113.3" transform="rotate(-90 610 113.3)">GND</text>
<text x="421.3" y="125.5">1</text>
<text x="441" y="125.5">2</text>
<text x="468.8" y="121" transform="rotate(-90 468.8 121)">GND</text>
<text x="467.1" y="126.6" transform="rotate(-90 467.1 126.6)">15</text>
<text x="595.8" y="129">5</text>
<text x="599.3" y="130.8">GND</text>
<text x="604.7" y="143.9" transform="rotate(-90 604.7 143.9)">7</text>
<text x="606.4" y="140.4" transform="rotate(-90 606.4 140.4)">GND</text>
<text x="608.2" y="143.9" transform="rotate(-90 608.2 143.9)">9</text>
<text x="610" y="140.4" transform="rotate(-90 610 140.4)">GND</text>
<text x="564" y="174.9">1</text>
<text x="567.5" y="176.7">GND</text>
<text x="304.3" y="197.8">AVSS-SW</text>
<text x="321.2" y="196.1">28</text>
<text x="311" y="201.4">AVSS</text>
<text x="321.2" y="199.6">27</text>
<text x="433.3" y="201.4">1</text>
<text x="438.5" y="202.8">IN</text>
<text x="447.2" y="202.8">OUT</text>
<text x="457.2" y="201.4">5</text>
<text x="433.3" y="208.4">2</text>
<text x="438.5" y="209.8">GND</text>
<text x="433.3" y="215.5">3</text>
<text x="457.2" y="215.5">4</text>
<text x="438.5" y="216.9">EN</text>
<text x="449.4" y="216.9">NC</text>
<text x="260.4" y="227.8">14</text>
<text x="265.9" y="229.6">DGND</text>
<text x="447.6" y="254.3">4</text>
<text x="451.1" y="256">GND</text>
</g>
<g font-size="3.2" fill="#00f">
<text x="257.1" y="33.8">1</text>
<text x="260.6" y="35.6">RG</text>
<text x="278" y="35.6">RG</text>
<text x="284.2" y="33.8">8</text>
<text x="59.6" y="41.5" transform="rotate(-90 59.6 41.5)">6</text>
<text x="77.3" y="41.5" transform="rotate(-90 77.3 41.5)">5</text>
<text x="94.9" y="41.2" transform="rotate(-90 94.9 41.2)">4</text>
<text x="112.5" y="41.2" transform="rotate(-90 112.5 41.2)">3</text>
<text x="130.2" y="41.2" transform="rotate(-90 130.2 41.2)">2</text>
<text x="147.8" y="41.5" transform="rotate(-90 147.8 41.5)">1</text>
<text x="257.1" y="37.3">2</text>
<text x="257.1" y="40.9">3</text>
<text x="260.6" y="39.1">VIN-</text>
<text x="284.2" y="40.9">6</text>
<text x="260.6" y="42.6">VIN+</text>
<text x="273.7" y="42.6">VOUT</text>
<text x="276.6" y="46.1">REF</text>
<text x="284.2" y="44.4">5</text>
<text x="481.2" y="51.8" transform="rotate(-90 481.2 51.8)">39</text>
<text x="458.2" y="58.5">2</text>
<text x="482.6" y="56.4" transform="rotate(-90 482.6 56.4)">EP</text>
<text x="502.9" y="58.5">37</text>
<text x="458.2" y="62">3</text>
<text x="461.7" y="60.3">3V3</text>
<text x="461.7" y="63.8">EN</text>
<text x="493.5" y="63.8">IO22</text>
<text x="493.5" y="60.3">IO23</text>
<text x="502.9" y="65.5">35</text>
<text x="502.9" y="62">36</text>
<text x="458.2" y="69.1">5</text>
<text x="461.7" y="70.8">SENSOR_VN</text>
<text x="492.6" y="70.8">RXD0</text>
<text x="492.8" y="67.3">TXD0</text>
<text x="502.9" y="69.1">34</text>
<text x="458.2" y="72.6">6</text>
<text x="458.2" y="76.1">7</text>
<text x="461.7" y="74.4">IO34</text>
<text x="461.7" y="77.9">IO35</text>
<text x="493.5" y="74.4">IO21</text>
<text x="496.8" y="77.9">NC</text>
<text x="502.9" y="76.1">32</text>
<text x="502.9" y="72.6">33</text>
<text x="458.2" y="79.7">8</text>
<text x="458.2" y="83.2">9</text>
<text x="461.7" y="81.4">IO32</text>
<text x="493.5" y="81.4">IO19</text>
<text x="502.9" y="83.2">30</text>
<text x="502.9" y="79.7">31</text>
<text x="456.2" y="86.7">10</text>
<text x="461.7" y="84.9">IO33</text>
<text x="461.7" y="88.5">IO25</text>
<text x="493.5" y="84.9">IO18</text>
<text x="495.6" y="88.5">IO5</text>
<text x="502.9" y="86.7">29</text>
<text x="456.2" y="90.2">11</text>
<text x="456.2" y="93.8">12</text>
<text x="461.7" y="92">IO26</text>
<text x="461.7" y="95.5">IO27</text>
<text x="493.5" y="95.5">IO16</text>
<text x="493.5" y="92">IO17</text>
<text x="502.9" y="93.8">27</text>
<text x="502.9" y="90.2">28</text>
<text x="456.2" y="97.3">13</text>
<text x="456.2" y="100.8">14</text>
<text x="461.7" y="99.1">IO14</text>
<text x="495.6" y="99.1">IO4</text>
<text x="502.9" y="100.8">25</text>
<text x="502.9" y="97.3">26</text>
<text x="461.7" y="102.6">IO12</text>
<text x="495.6" y="102.6">IO0</text>
<text x="595.8" y="118.5">2</text>
<text x="472.4" y="121" transform="rotate(-90 472.4 121)">IO13</text>
<text x="475.9" y="121" transform="rotate(-90 475.9 121)">SD2</text>
<text x="479.4" y="121" transform="rotate(-90 479.4 121)">SD3</text>
<text x="483" y="121" transform="rotate(-90 483 121)">CMD</text>
<text x="486.5" y="121" transform="rotate(-90 486.5 121)">CLK</text>
<text x="490" y="121" transform="rotate(-90 490 121)">SD0</text>
<text x="493.5" y="121" transform="rotate(-90 493.5 121)">SD1</text>
<text x="497.1" y="121" transform="rotate(-90 497.1 121)">IO15</text>
<text x="500.6" y="121" transform="rotate(-90 500.6 121)">IO2</text>
<text x="595.8" y="122">3</text>
<text x="595.8" y="125.5">4</text>
<text x="599.3" y="120.2">D-</text>
<text x="599.3" y="123.8">D+</text>
<text x="470.6" y="126.6" transform="rotate(-90 470.6 126.6)">16</text>
<text x="474.1" y="126.6" transform="rotate(-90 474.1 126.6)">17</text>
<text x="477.7" y="126.6" transform="rotate(-90 477.7 126.6)">18</text>
<text x="481.2" y="126.6" transform="rotate(-90 481.2 126.6)">19</text>
<text x="484.7" y="126.6" transform="rotate(-90 484.7 126.6)">20</text>
<text x="488.2" y="126.6" transform="rotate(-90 488.2 126.6)">21</text>
<text x="491.8" y="126.6" transform="rotate(-90 491.8 126.6)">22</text>
<text x="495.3" y="126.6" transform="rotate(-90 495.3 126.6)">23</text>
<text x="498.8" y="126.6" transform="rotate(-90 498.8 126.6)">24</text>
<text x="599.3" y="127.3">ID</text>
<text x="564" y="178.4">2</text>
<text x="591.1" y="178.4">15</text>
<text x="262.4" y="182">1</text>
<text x="262.4" y="185.5">2</text>
<text x="265.9" y="183.7">AINCOM</text>
<text x="300.4" y="183.7">REFP1/AIN6</text>
<text x="321.2" y="185.5">31</text>
<text x="321.2" y="182">32</text>
<text x="564" y="182">3</text>
<text x="564" y="185.5">4</text>
<text x="567.5" y="180.2">TXD</text>
<text x="567.5" y="183.7">RXD</text>
<text x="580.7" y="183.7">RTS#</text>
<text x="581.3" y="180.2">R232</text>
<text x="591.1" y="185.5">13</text>
<text x="591.1" y="182">14</text>
<text x="262.4" y="189">3</text>
<text x="265.9" y="187.3">AIN5</text>
<text x="265.9" y="190.8">AIN4</text>
<text x="300" y="187.3">REFN1/AIN7</text>
<text x="309.8" y="190.8">REFP0</text>
<text x="321.2" y="189">30</text>
<text x="564" y="189">5</text>
<text x="567.5" y="187.3">V3</text>
<text x="567.5" y="190.8">D+</text>
<text x="579.9" y="190.8">DCD#</text>
<text x="580.4" y="187.3">DTR#</text>
<text x="591.1" y="189">12</text>
<text x="262.4" y="192.5">4</text>
<text x="262.4" y="196.1">5</text>
<text x="265.9" y="194.3">AIN3</text>
<text x="265.9" y="197.8">AIN2</text>
<text x="309.3" y="194.3">REFN0</text>
<text x="321.2" y="192.5">29</text>
<text x="564" y="192.5">6</text>
<text x="564" y="196.1">7</text>
<text x="567.5" y="194.3">D-</text>
<text x="567.5" y="197.8">NC.</text>
<text x="580.2" y="197.8">DSR#</text>
<text x="583.5" y="194.3">RI#</text>
<text x="591.1" y="196.1">10</text>
<text x="591.1" y="192.5">11</text>
<text x="262.4" y="199.6">6</text>
<text x="262.4" y="203.1">7</text>
<text x="265.9" y="201.4">AIN1</text>
<text x="564" y="199.6">8</text>
<text x="567.5" y="201.4">OUT#</text>
<text x="580.7" y="201.4">CTS#</text>
<text x="591.1" y="199.6">9</text>
<text x="262.4" y="206.7">8</text>
<text x="265.9" y="204.9">AIN0</text>
<text x="265.9" y="208.4">START/SYNC</text>
<text x="315.1" y="208.4">NC</text>
<text x="321.2" y="206.7">25</text>
<text x="260.4" y="213.7">10</text>
<text x="262.4" y="210.2">9</text>
<text x="265.9" y="211.9">CS#</text>
<text x="265.9" y="215.5">DIN</text>
<text x="306.3" y="211.9">REFCOM</text>
<text x="306.9" y="215.5">REFOUT</text>
<text x="321.2" y="213.7">23</text>
<text x="321.2" y="210.2">24</text>
<text x="260.4" y="217.2">11</text>
<text x="260.4" y="220.8">12</text>
<text x="265.9" y="219">SCLK</text>
<text x="300.2" y="219">GPIO0/AIN8</text>
<text x="321.2" y="220.8">21</text>
<text x="321.2" y="217.2">22</text>
<text x="260.4" y="224.3">13</text>
<text x="265.9" y="222.5">DOUT/DRDY#</text>
<text x="265.9" y="226.1">DRDY#</text>
<text x="298.1" y="226.1">GPIO2/AIN10</text>
<text x="300.2" y="222.5">GPIO1/AIN9</text>
<text x="321.2" y="227.8">19</text>
<text x="321.2" y="224.3">20</text>
<text x="298.1" y="229.6">GPIO3/AIN11</text>
<text x="306.8" y="233.1">RESET#</text>
<text x="321.2" y="231.4">18</text>
<text x="313.5" y="236.6">CLK</text>
<text x="321.2" y="234.9">17</text>
<text x="373.7" y="243.7">1</text>
<text x="378.2" y="245.1">1</text>
<text x="388.9" y="245.1">3</text>
<text x="393.3" y="243.7">3</text>
<text x="447.6" y="243.7">1</text>
<text x="451.1" y="245.5">NIC</text>
<text x="462.6" y="245.5">DNC</text>
<text x="471.1" y="243.7">8</text>
<text x="349.5" y="250.8">1</text>
<text x="447.6" y="247.2">2</text>
<text x="447.6" y="250.8">3</text>
<text x="451.1" y="249">VIN</text>
<text x="463.7" y="249">NIC</text>
<text x="471.1" y="250.8">6</text>
<text x="471.1" y="247.2">7</text>
<text x="96.4" y="256">7</text>
<text x="96.4" y="252.5">8</text>
<text x="101.6" y="257.5">I2 HIGH I2 LOW</text>
<text x="101.6" y="253.9">I1 HIGH I1 LOW</text>
<text x="130.9" y="252.5">1</text>
<text x="130.9" y="256">2</text>
<text x="349.5" y="254.3">2</text>
<text x="373.7" y="257.8">2</text>
<text x="393.3" y="257.8">4</text>
<text x="451.1" y="252.5">NIC</text>
<text x="460.7" y="252.5">VOUT</text>
<text x="463.7" y="256">NIC</text>
<text x="471.1" y="254.3">5</text>
<text x="96.4" y="263.1">6</text>
<text x="378.2" y="259.2">2</text>
<text x="388.9" y="259.2">4</text>
<text x="101.6" y="264.5">SUB</text>
<text x="96.4" y="270.2">5</text>
<text x="101.6" y="271.6">M IN</text>
<text x="116.5" y="275.1">M COM</text>
<text x="117.1" y="271.6">M OUT</text>
<text x="130.9" y="273.7">3</text>
<text x="130.9" y="270.2">4</text>
</g>
<g font-size="3.2" fill="#f00">
<text x="277.9" y="39.1">V+</text>
<text x="284.2" y="37.3">7</text>
<text x="458.2" y="65.5">4</text>
<text x="461.7" y="67.3">SENSOR_VP</text>
<text x="595.8" y="114.9">1</text>
<text x="599.3" y="116.7">VCC</text>
<text x="583" y="176.7">VCC</text>
<text x="591.1" y="174.9">16</text>
<text x="321.2" y="203.1">26</text>
<text x="310.5" y="204.9">AVDD</text>
<text x="260.4" y="231.4">15</text>
<text x="265.9" y="233.1">IOVDD</text>
<text x="260.4" y="234.9">16</text>
<text x="265.9" y="236.6">DVDD</text>
</g>
<g font-size="2.1" fill="#a54b4b">
<text x="160.6" y="100.5">2</text>
<text x="180.3" y="100.5">1</text>
<text x="17.7" y="102.2">2</text>
<text x="37.5" y="102.2">1</text>
<text x="70.7" y="102.2">2</text>
<text x="90.4" y="102.2">1</text>
<text x="118.3" y="102.2">2</text>
<text x="138" y="102.2">1</text>
</g>
<g font-size="1.8" fill="#00f">
<text x="563.7" y="46.1">1</text>
<text x="574.3" y="46.1">2</text>
<text x="371.4" y="99.1">1</text>
<text x="382.1" y="99.1">2</text>
<text x="353.8" y="173.1">1</text>
<text x="364.4" y="173.1">2</text>
</g>
</svg>
